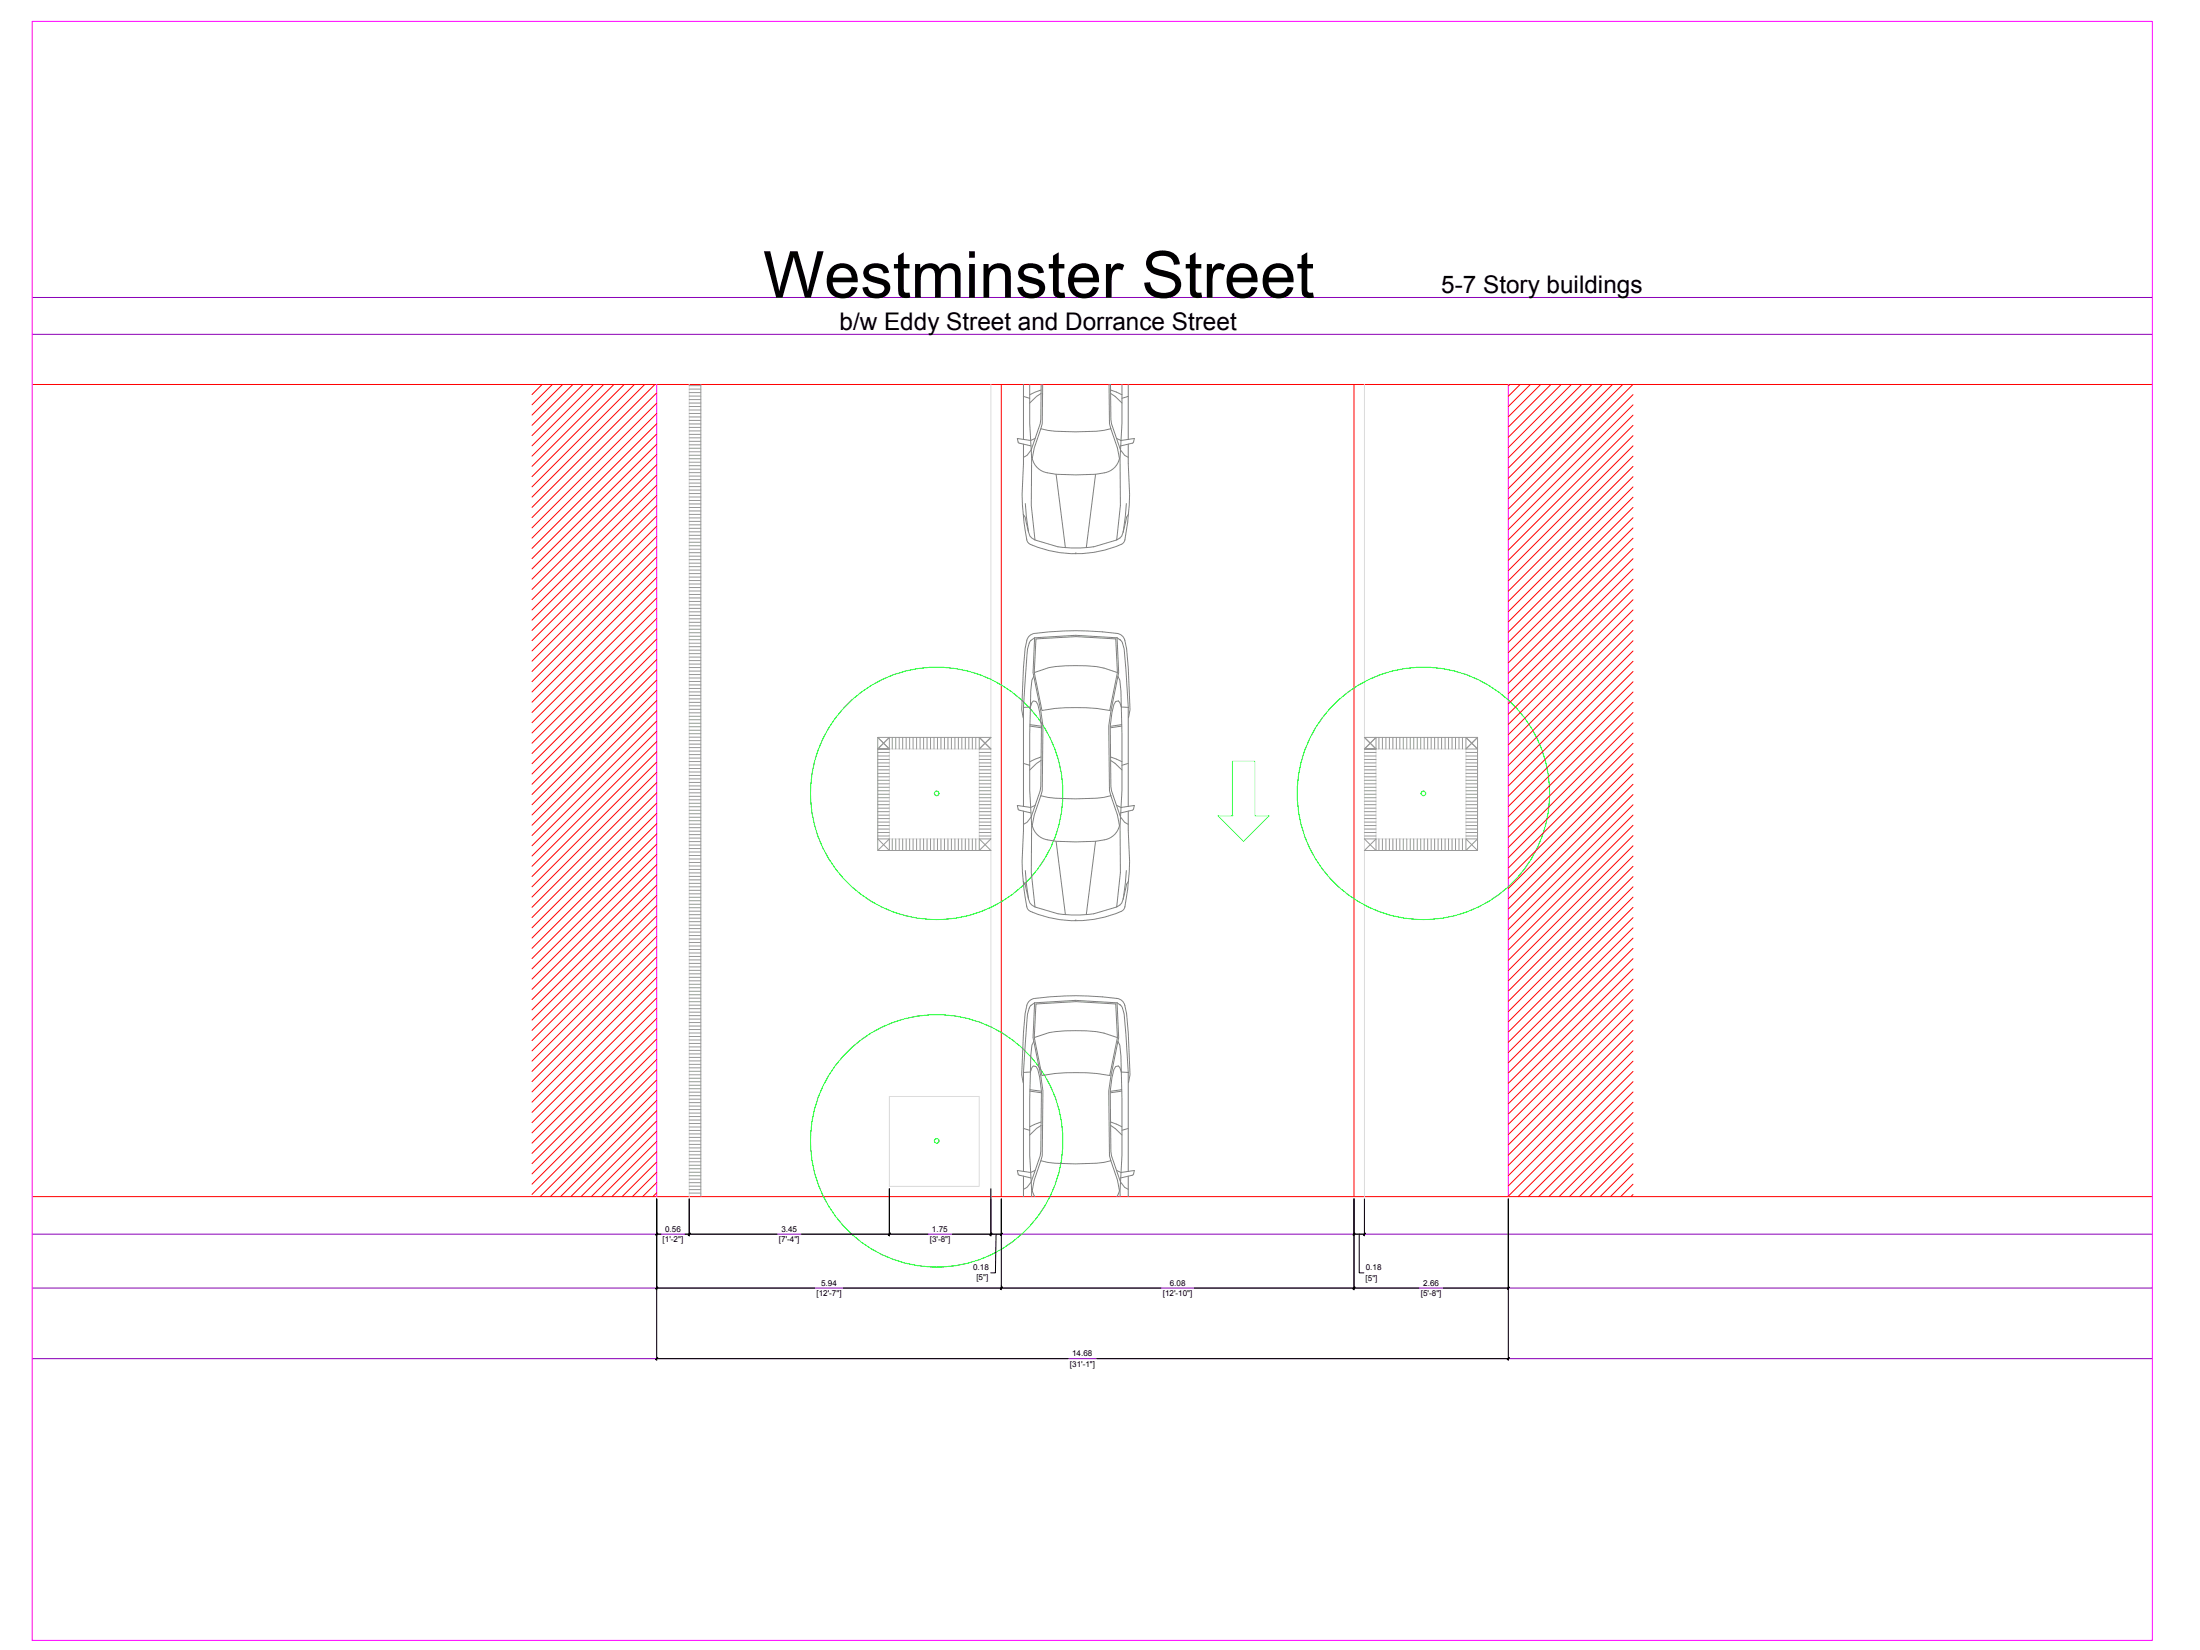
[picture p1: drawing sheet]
<svg xmlns="http://www.w3.org/2000/svg" width="1219mm" height="914mm" viewBox="0 0 1219 914" stroke-linecap="round" stroke-linejoin="round" font-family="sans-serif">
<!-- layer: HIDDEN -->
<path d="M18 165h1175M18 185h1175M18 684h1175M18 714h1175M18 753h1175" fill="none" stroke="#8a00b8" stroke-width=".55"/>
<!-- layer: Edge -->
<path d="M18 213h1175M555 213v450M750 213v450M18 663h1175" fill="none" stroke="#f00" stroke-width=".55"/>
<!-- layer: Poche -->
<path d="M18 12h1175v897h-1175zM364 213v450M836 213v450" fill="none" stroke="#f0f" stroke-width=".55"/>
<!-- layer: Details -->
<path d="M382 213v450M549 213v450M756 213v450M493 415h50v50h-50zM763 415h49v50h-49zM493 608h50v49h-50z" fill="none" stroke="#dcdcdc" stroke-width=".55"/>
<!-- layer: Trees -->
<g fill="none" stroke="#0f0" stroke-width=".55">
<circle cx="519" cy="440" r="1.3"/>
<circle cx="519" cy="440" r="70"/>
<circle cx="789" cy="440" r="1.3"/>
<circle cx="789" cy="440" r="70"/>
<circle cx="519" cy="632" r="1.3"/>
<circle cx="519" cy="632" r="70"/>
</g>
<!-- layer: HIDDEN -->
<g fill="none" stroke="#808080" stroke-width=".55">
<path d="M567 220l4 1M567 213v30M571 213v22l1 19v26l2 19M577 218l-6 5M577 216l-6 3M577 213l-1 22-5 14-2 3-2 1M578 213v22l-1 3M615 213v22l1 3M615 213l1 22 5 14 2 3 2 1M615 216l7 3M615 218l7 5M622 213v22l-1 19v26l-2 19 3-2v-2"/>
<path d="M625 213v30M625 220l-3 1M577 238a111 111 0 0 0 39 0l3 10 1 6a10 10 0 0 1-8 8 105 105 0 0 1-33 0 10 10 0 0 1-7-8l1-6zM567 246v11a139 139 0 0 0 2 43l1 1a60 60 0 0 0 53 0v-2l2-10a141 141 0 0 0 0-32v-11M574 243l-3 1-7-1 1 2 6 2M619 243l2 1 8-1-1 2-7 2M568 279l2 16M585 263l5 41M607 263l-5 41M624 279l-2 16M567 285l1 2a22 22 0 0 0 4 11l2 1 12 4 9 1 11-1 13-4M625 285l-1 2-2 8"/>
<path d="M596 307h.1M573 351a5 5 0 0 0-4 4l-1 4-1 11-1 23 1 5M573 353l-2 2-2 5-2 32M573 353l-1 20 6 29v36l-1 3M573 353l23-1 23 1M573 351a150 150 0 0 1 48 1l2 2 1 5 2 34-1 5M574 354l22-1 22 1 1 19-4 21a112 112 0 0 0-38 0l-4-21zM619 353l1 20v2l1 2a609 609 0 0 1 0 80v27l-2 19 3-3v-2M619 353l2 2M621 355l1 1 1 4 2 32M573 375l-1 2a656 656 0 0 0 0 80v27l2 19M573 373a58 58 0 0 1 29-4l10 1 7 3"/>
<path d="M620 375l-6 27 1 36 1 3M567 392h4l2-4 1 1 1 1 1 5 1 7-1 36-5 15-2 3-2 1M567 392v55M625 392h-4l-1-4-2 1-1 1-1 5-1 7 1 36 5 15 2 3 2 1M625 392v55M571 402l6 1M571 402h6M577 419l-6 3M615 419l7 3M622 402l-7 1M567 423l4 1M577 421l-6 6"/>
<path d="M615 421l7 6M625 423l-3 1M567 450v10a141 141 0 0 0 2 43M574 446l-3 1-7-1 1 3 6 2M577 441a110 110 0 0 0 39 0l3 11 1 5a10 10 0 0 1-8 8 105 105 0 0 1-33 0 10 10 0 0 1-7-8l1-5zM619 446l2 1 8-1-1 2M625 450v10a142 142 0 0 1-2 43M628 448v1l-7 2M585 466l5 41M607 466l-5 41M567 489l1 1a22 22 0 0 0 4 12l2 1 12 3 9 1 11-1 13-3M568 482l2 16"/>
<path d="M624 482l-2 16M625 489l-1 1-2 8M569 502l1 2a60 60 0 0 0 53 0v-2M596 510h.1M573 553a5 5 0 0 0-4 4l-1 5-1 10-1 24 1 4M573 556l-2 2-2 4-2 32M573 556l-1 19 6 30v35l-1 3M573 556l23-2 23 2M573 553l9-1a172 172 0 0 1 37 1M574 556l22-1 22 1 1 19-4 21a112 112 0 0 0-38 0l-4-21zM619 553a5 5 0 0 1 4 4l2 15 1 24-1 4M619 556l1 19v2l1 2a716 716 0 0 1 0 84"/>
<path d="M619 556l2 1M621 557l1 1 1 4 2 32M573 577l-1 2a656 656 0 0 0 0 81v3M573 575a59 59 0 0 1 29-4l10 2 7 2M620 577l-6 28 1 35 1 3M567 594h4l2-3h1l1 2 1 4 1 8-1 36-5 14-2 3-2 1M567 594v55M625 594h-4l-1-3h-2l-1 2-1 4-1 8 1 36 5 14 2 3 2 1M625 594v55M571 605l6 1M571 604l6 1M622 604l-7 1"/>
<path d="M622 605l-7 1M567 625l4 1M577 624l-6 5M577 622l-6 2M615 622l7 2M615 624l7 5M625 625l-3 1M567 652v11M574 649l-3 1-7-1 1 2 6 2M616 643a108 108 0 0 1-39 0l-4 11-1 6 1 3M616 643l3 11 1 6-1 3M619 649l2 1 8-1-1 2-7 2"/>
<path d="M625 652v11"/>
</g>
<!-- layer: Cars -->
<path d="M683 422h12v30h8l-14 14-14-14h8z" fill="none" stroke="#0ff" stroke-width=".55"/>
<!-- layer: Hatch and Paving -->
<g fill="none" stroke="#989898" stroke-width=".55">
<path d="M382 214h6M382 216h6M382 218h6M382 220h6M388 213v450M382 231h6M382 233h6M382 235h6M382 237h6M382 239h6M382 221h6M382 223h6"/>
<path d="M382 225h6M382 227h6M382 229h6M382 258h6M382 241h6M382 243h6M382 245h6M382 246h6M382 248h6M382 250h6M382 252h6M382 254h6"/>
<path d="M382 256h6M382 260h6M382 262h6M382 264h6M382 266h6M382 268h6M382 270h6M382 272h6M382 274h6M382 275h6M382 277h6M382 279h6"/>
<path d="M382 285h6M382 287h6M382 289h6M382 291h6M382 293h6M382 295h6M382 297h6M382 299h6M382 281h6M382 283h6M382 312h6M382 314h6"/>
<path d="M382 316h6M382 318h6M382 320h6M382 301h6M382 302h6M382 304h6M382 306h6M382 308h6M382 310h6M382 339h6M382 322h6M382 324h6"/>
<path d="M382 326h6M382 328h6M382 329h6M382 331h6M382 333h6M382 335h6M382 337h6M382 341h6M382 343h6M382 345h6M382 347h6M382 349h6"/>
<path d="M382 351h6M382 353h6M382 355h6M382 356h6M382 358h6M382 366h6M382 368h6M382 370h6M382 372h6M382 374h6M382 376h6M382 378h6"/>
<path d="M382 380h6M382 360h6M382 362h6M382 364h6M382 393h6M382 395h6M382 397h6M382 399h6M382 382h6M382 383h6M382 385h6M382 387h6"/>
<path d="M382 389h6M382 391h6M382 401h6M382 403h6M382 405h6M382 407h6M382 409h6M382 410h6M382 412h6M382 414h6M382 416h6M382 418h6"/>
<path d="M486 415h7h-7M486 409l7 6v-6l-7 6M486 417h7M486 419h7M494 409v6M496 409v6M498 409v6M500 409v6M502 409v6M504 409v6M506 409v6M508 409v6"/>
<path d="M510 409v6M512 409v6M514 409v6M516 409v6M518 409v6M520 409v6M521 409v6M523 409v6M525 409v6M527 409v6M529 409v6M531 409v6"/>
<path d="M533 409v6M535 409v6M537 409v6M539 409v6M541 409v6M543 415l6-6h-63v62h63l-6-6M543 409l6 6h-6zM543 417h6M543 419h6M756 415l7-6v6l-7-6h63v62h-63l7-6M756 415h7h-7M756 417h7"/>
<path d="M756 419h7M764 409v6M766 409v6M768 409v6M770 409v6M772 409v6M774 409v6M776 409v6M778 409v6M780 409v6M782 409v6M783 409v6"/>
<path d="M785 409v6M787 409v6M789 409v6M791 409v6M793 409v6M795 409v6M797 409v6M799 409v6M801 409v6M803 409v6M805 409v6M807 409v6"/>
<path d="M809 409v6M810 409v6M812 409l7 6h-7zM812 417h7M812 419h7M819 409l-7 6M382 420h6M382 422h6M382 424h6M382 426h6M382 428h6M382 430h6"/>
<path d="M382 432h6M382 434h6M382 436h6M382 437h6M382 439h6M486 421h7M486 423h7M486 425h7M486 427h7M486 429h7M486 431h7M486 432h7"/>
<path d="M486 434h7M486 436h7M486 438h7M543 421h6M543 423h6M543 425h6M543 427h6M543 429h6M543 431h6M543 432h6M543 434h6M543 436h6"/>
<path d="M543 438h6M756 421h7M756 423h7M756 425h7M756 427h7M756 429h7M756 431h7M756 432h7M756 434h7M756 436h7M756 438h7M812 421h7"/>
<path d="M812 423h7M812 425h7M812 427h7M812 429h7M812 431h7M812 432h7M812 434h7M812 436h7M812 438h7M382 447h6M382 449h6M382 451h6"/>
<path d="M382 453h6M382 455h6M382 457h6M382 459h6M382 441h6M382 443h6M382 445h6M486 440h7M486 442h7M486 444h7M486 446h7M486 448h7"/>
<path d="M486 450h7M486 452h7M486 454h7M486 456h7M486 458h7M486 459h7M543 440h6M543 442h6M543 444h6M543 446h6M543 448h6M543 450h6"/>
<path d="M543 452h6M543 454h6M543 456h6M543 458h6M543 459h6M756 440h7M756 442h7M756 444h7M756 446h7M756 448h7M756 450h7M756 452h7"/>
<path d="M756 454h7M756 456h7M756 458h7M756 459h7M812 440h7M812 442h7M812 444h7M812 446h7M812 448h7M812 450h7M812 452h7M812 454h7"/>
<path d="M812 456h7M812 458h7M812 459h7M382 474h6M382 476h6M382 478h6M382 480h6M382 461h6M382 463h6M382 464h6M382 466h6M382 468h6"/>
<path d="M382 470h6M382 472h6M486 465h7v6zM486 461h7M486 463h7M493 465l-7 6M494 465v6M496 465v6M498 465v6M500 465v6M502 465v6M504 465v6"/>
<path d="M506 465v6M508 465v6M510 465v6M512 465v6M514 465v6M516 465v6M518 465v6M520 465v6M521 465v6M523 465v6M525 465v6M527 465v6"/>
<path d="M529 465v6M531 465v6M533 465v6M535 465v6M537 465v6M539 465v6M541 465v6M543 465h6l-6 6zM543 461h6M543 463h6M756 465h7v6zM756 461h7"/>
<path d="M756 463h7M764 465v6M766 465v6M768 465v6M770 465v6M772 465v6M774 465v6M776 465v6M778 465v6M780 465v6M782 465v6M783 465v6"/>
<path d="M785 465v6M787 465v6M789 465v6M791 465v6M793 465v6M795 465v6M797 465v6M799 465v6M801 465v6M803 465v6M805 465v6M807 465v6"/>
<path d="M809 465v6M810 465v6M812 465h7l-7 6zM812 461h7M812 463h7M812 465l7 6M382 482h6M382 484h6M382 486h6M382 488h6M382 490h6M382 491h6"/>
<path d="M382 493h6M382 495h6M382 497h6M382 499h6M382 501h6M382 503h6M382 505h6M382 507h6M382 509h6M382 511h6M382 513h6M382 515h6"/>
<path d="M382 517h6M382 518h6M382 528h6M382 530h6M382 532h6M382 534h6M382 536h6M382 538h6M382 540h6M382 520h6M382 522h6M382 524h6"/>
<path d="M382 526h6M382 555h6M382 557h6M382 559h6M382 542h6M382 544h6M382 545h6M382 547h6M382 549h6M382 551h6M382 553h6M382 561h6"/>
<path d="M382 563h6M382 565h6M382 567h6M382 569h6M382 571h6M382 572h6M382 574h6M382 576h6M382 578h6M382 582h6M382 584h6M382 586h6"/>
<path d="M382 588h6M382 590h6M382 592h6M382 594h6M382 596h6M382 598h6M382 599h6M382 580h6M382 609h6M382 611h6M382 613h6M382 615h6"/>
<path d="M382 617h6M382 619h6M382 601h6M382 603h6M382 605h6M382 607h6M382 636h6M382 638h6M382 640h6M382 621h6M382 623h6M382 625h6"/>
<path d="M382 626h6M382 628h6M382 630h6M382 632h6M382 634h6M382 642h6M382 644h6M382 646h6M382 648h6M382 650h6M382 652h6M382 653h6"/>
<path d="M382 655h6M382 657h6M382 659h6M382 661h6"/>
</g>
<!-- layer: Text -->
<g fill="none" stroke="#000" stroke-width=".55">
<path d="M493 659v26M549 659v26M364 664v90M382 664v21M555 664v51M750 664v51M756 664v21M836 664v90M364 684h2M380 684h51M444 684h70M528 684h27"/>
<path d="M552 684v21h-3M750 684h6M753 684v21h3M364 714h87M467 714h176M662 714h124M800 714h36M364 753h228M608 753h228"/>
</g>
<!-- layer: 0 -->
<g fill="#000" stroke="#000" stroke-width=".55">
<path d="M364 683v1zM364 683v1z"/>
<path d="M382 683v1zM382 683v1z"/>
<path d="M382 683v1zM382 683v1z"/>
<path d="M492 684l1-1zM493 683l-1 1z"/>
<path d="M493 683l-1 1zM493 683l-1 1z"/>
<path d="M549 684l1-1zM550 683l-1 1z"/>
<path d="M550 683l-1 1zM550 683l-1 1z"/>
<path d="M555 683l-1 1zM555 683l-1 1z"/>
<path d="M751 683l-1 1zM751 683l-1 1z"/>
<path d="M756 684l1-1zM757 683l-1 1z"/>
<path d="M364 713v1zM364 713v1z"/>
<path d="M555 713l-1 1zM555 713l-1 1z"/>
<path d="M555 713l-1 1zM555 713l-1 1z"/>
<path d="M751 713l-1 1zM751 713l-1 1z"/>
<path d="M751 713l-1 1zM751 713l-1 1z"/>
<path d="M836 713l-1 1zM836 713l-1 1z"/>
<path d="M364 752v1zM364 752v1z"/>
<path d="M836 752l-1 1zM836 752l-1 1z"/>
</g>
<!-- layer: HIDDEN -->
<g fill="none" stroke="#f00" stroke-width=".55">
<path d="M300 213l-5 6M306 213l-11 11M312 213l-17 17M317 213l-22 23M323 213l-28 28M329 213l-34 34M335 213l-40 40M340 213l-45 45M346 213l-51 51M352 213l-57 57M357 213l-62 62M363 213l-68 68"/>
<path d="M364 218l-69 69M837 213l-1 1M842 213l-6 7M848 213l-12 12M854 213l-18 18M859 213l-23 24M865 213l-29 29M871 213l-35 35M877 213l-41 41M882 213l-46 46M888 213l-52 52M894 213l-58 58"/>
<path d="M899 213l-63 63M905 213l-69 69M905 219l-69 69M364 223l-69 70M364 229l-69 69M364 235l-69 69M905 224l-69 70M905 230l-69 69M905 236l-69 69M364 240l-69 70M364 246l-69 69M364 252l-69 69"/>
<path d="M364 258l-69 69M905 241l-69 70M905 247l-69 69M905 253l-69 69M905 258l-69 70M364 263l-69 69M364 269l-69 69M364 275l-69 69M905 264l-69 69M905 270l-69 69M905 276l-69 69M364 280l-69 69"/>
<path d="M364 286l-69 69M364 292l-69 69M364 297l-69 69M905 281l-69 69M905 287l-69 69M905 293l-69 69M905 298l-69 69M364 303l-69 69M364 309l-69 69M364 314l-69 69M905 304l-69 69M905 310l-69 69"/>
<path d="M905 315l-69 69M364 320l-69 69M364 326l-69 69M364 331l-69 70M364 337l-69 69M905 321l-69 69M905 327l-69 69M905 332l-69 69M905 338l-69 69M364 343l-69 69M364 348l-69 70M364 354l-69 69"/>
<path d="M364 360l-69 69M905 344l-69 69M905 349l-69 70M905 355l-69 69M364 365l-69 70M364 371l-69 69M364 377l-69 69M905 361l-69 69M905 366l-69 70M905 372l-69 69M905 378l-69 69M364 383l-69 69"/>
<path d="M364 388l-69 69M364 394l-69 69M364 400l-69 69M905 384l-69 69M905 389l-69 69M905 395l-69 69M364 405l-69 69M364 411l-69 69M364 417l-69 69M905 401l-69 69M905 406l-69 69M905 412l-69 69"/>
<path d="M905 418l-69 69M364 422l-69 69M364 428l-69 69M364 434l-69 69M364 439l-69 69M905 423l-69 69M905 429l-69 69M905 435l-69 69M364 445l-69 69M364 451l-69 69M364 456l-69 70M905 440l-69 69"/>
<path d="M905 446l-69 69M905 452l-69 69M905 457l-69 70M364 462l-69 69M364 468l-69 69M364 473l-69 70M364 479l-69 69M905 463l-69 69M905 469l-69 69M905 474l-69 70M364 485l-69 69M364 491l-69 69"/>
<path d="M364 496l-69 69M905 480l-69 69M905 486l-69 69M905 491l-69 70M905 497l-69 69M364 502l-69 69M364 508l-69 69M364 513l-69 69M364 519l-69 69M905 503l-69 69M905 509l-69 69M905 514l-69 69"/>
<path d="M905 520l-69 69M364 525l-69 69M364 530l-69 69M364 536l-69 69M905 526l-69 69M905 531l-69 69M905 537l-69 69M364 542l-69 69M364 547l-69 69M364 553l-69 69M364 559l-69 69M905 543l-69 69"/>
<path d="M905 548l-69 69M905 554l-69 69M905 560l-69 69M364 564l-69 70M364 570l-69 69M364 576l-69 69M905 565l-69 69M905 571l-69 69M905 577l-69 69M364 581l-69 70M364 587l-69 69M364 593l-69 69"/>
<path d="M364 598l-65 65M905 582l-69 70M905 588l-69 69M905 594l-69 69M905 599l-64 64M364 604l-59 59M364 610l-53 53M364 616l-48 47M905 605l-58 58M905 611l-52 52M905 617l-47 46M364 621l-42 42"/>
<path d="M364 627l-36 36M364 633l-31 30M364 638l-25 25M905 622l-41 41M905 628l-35 35M905 634l-30 29M905 639l-24 24M364 644l-19 19M364 650l-14 13M364 655l-8 8M905 645l-18 18M905 651l-13 12"/>
<path d="M905 656l-7 7M364 661l-2 2M905 662l-1 1"/>
</g>
<text font-size="35.9" x="423" y="165">Westminster Street</text>
<g font-size="13.5">
<text x="799" y="162">5-7 Story buildings</text>
<text x="465" y="183">b/w Eddy Street and Dorrance Street</text>
</g>
<g font-size="4.5">
<text x="369" y="683">0.56</text>
<text x="433" y="683">3.45</text>
<text x="516" y="683">1.75</text>
<text x="367" y="688">[1'-2&quot;]</text>
<text x="432" y="688">[7'-4&quot;]</text>
<text x="515" y="688">[3'-8&quot;]</text>
<text x="539" y="704">0.18</text>
<text x="757" y="704">0.18</text>
<text x="455" y="712">5.94</text>
<text x="541" y="709">[5&quot;]</text>
<text x="648" y="712">6.08</text>
<text x="757" y="710">[5&quot;]</text>
<text x="789" y="712">2.66</text>
<text x="452" y="718">[12'-7&quot;]</text>
<text x="644" y="718">[12'-10&quot;]</text>
<text x="787" y="718">[5'-8&quot;]</text>
<text x="594" y="752">14.68</text>
<text x="593" y="757">[31'-1&quot;]</text>
</g>
</svg>
